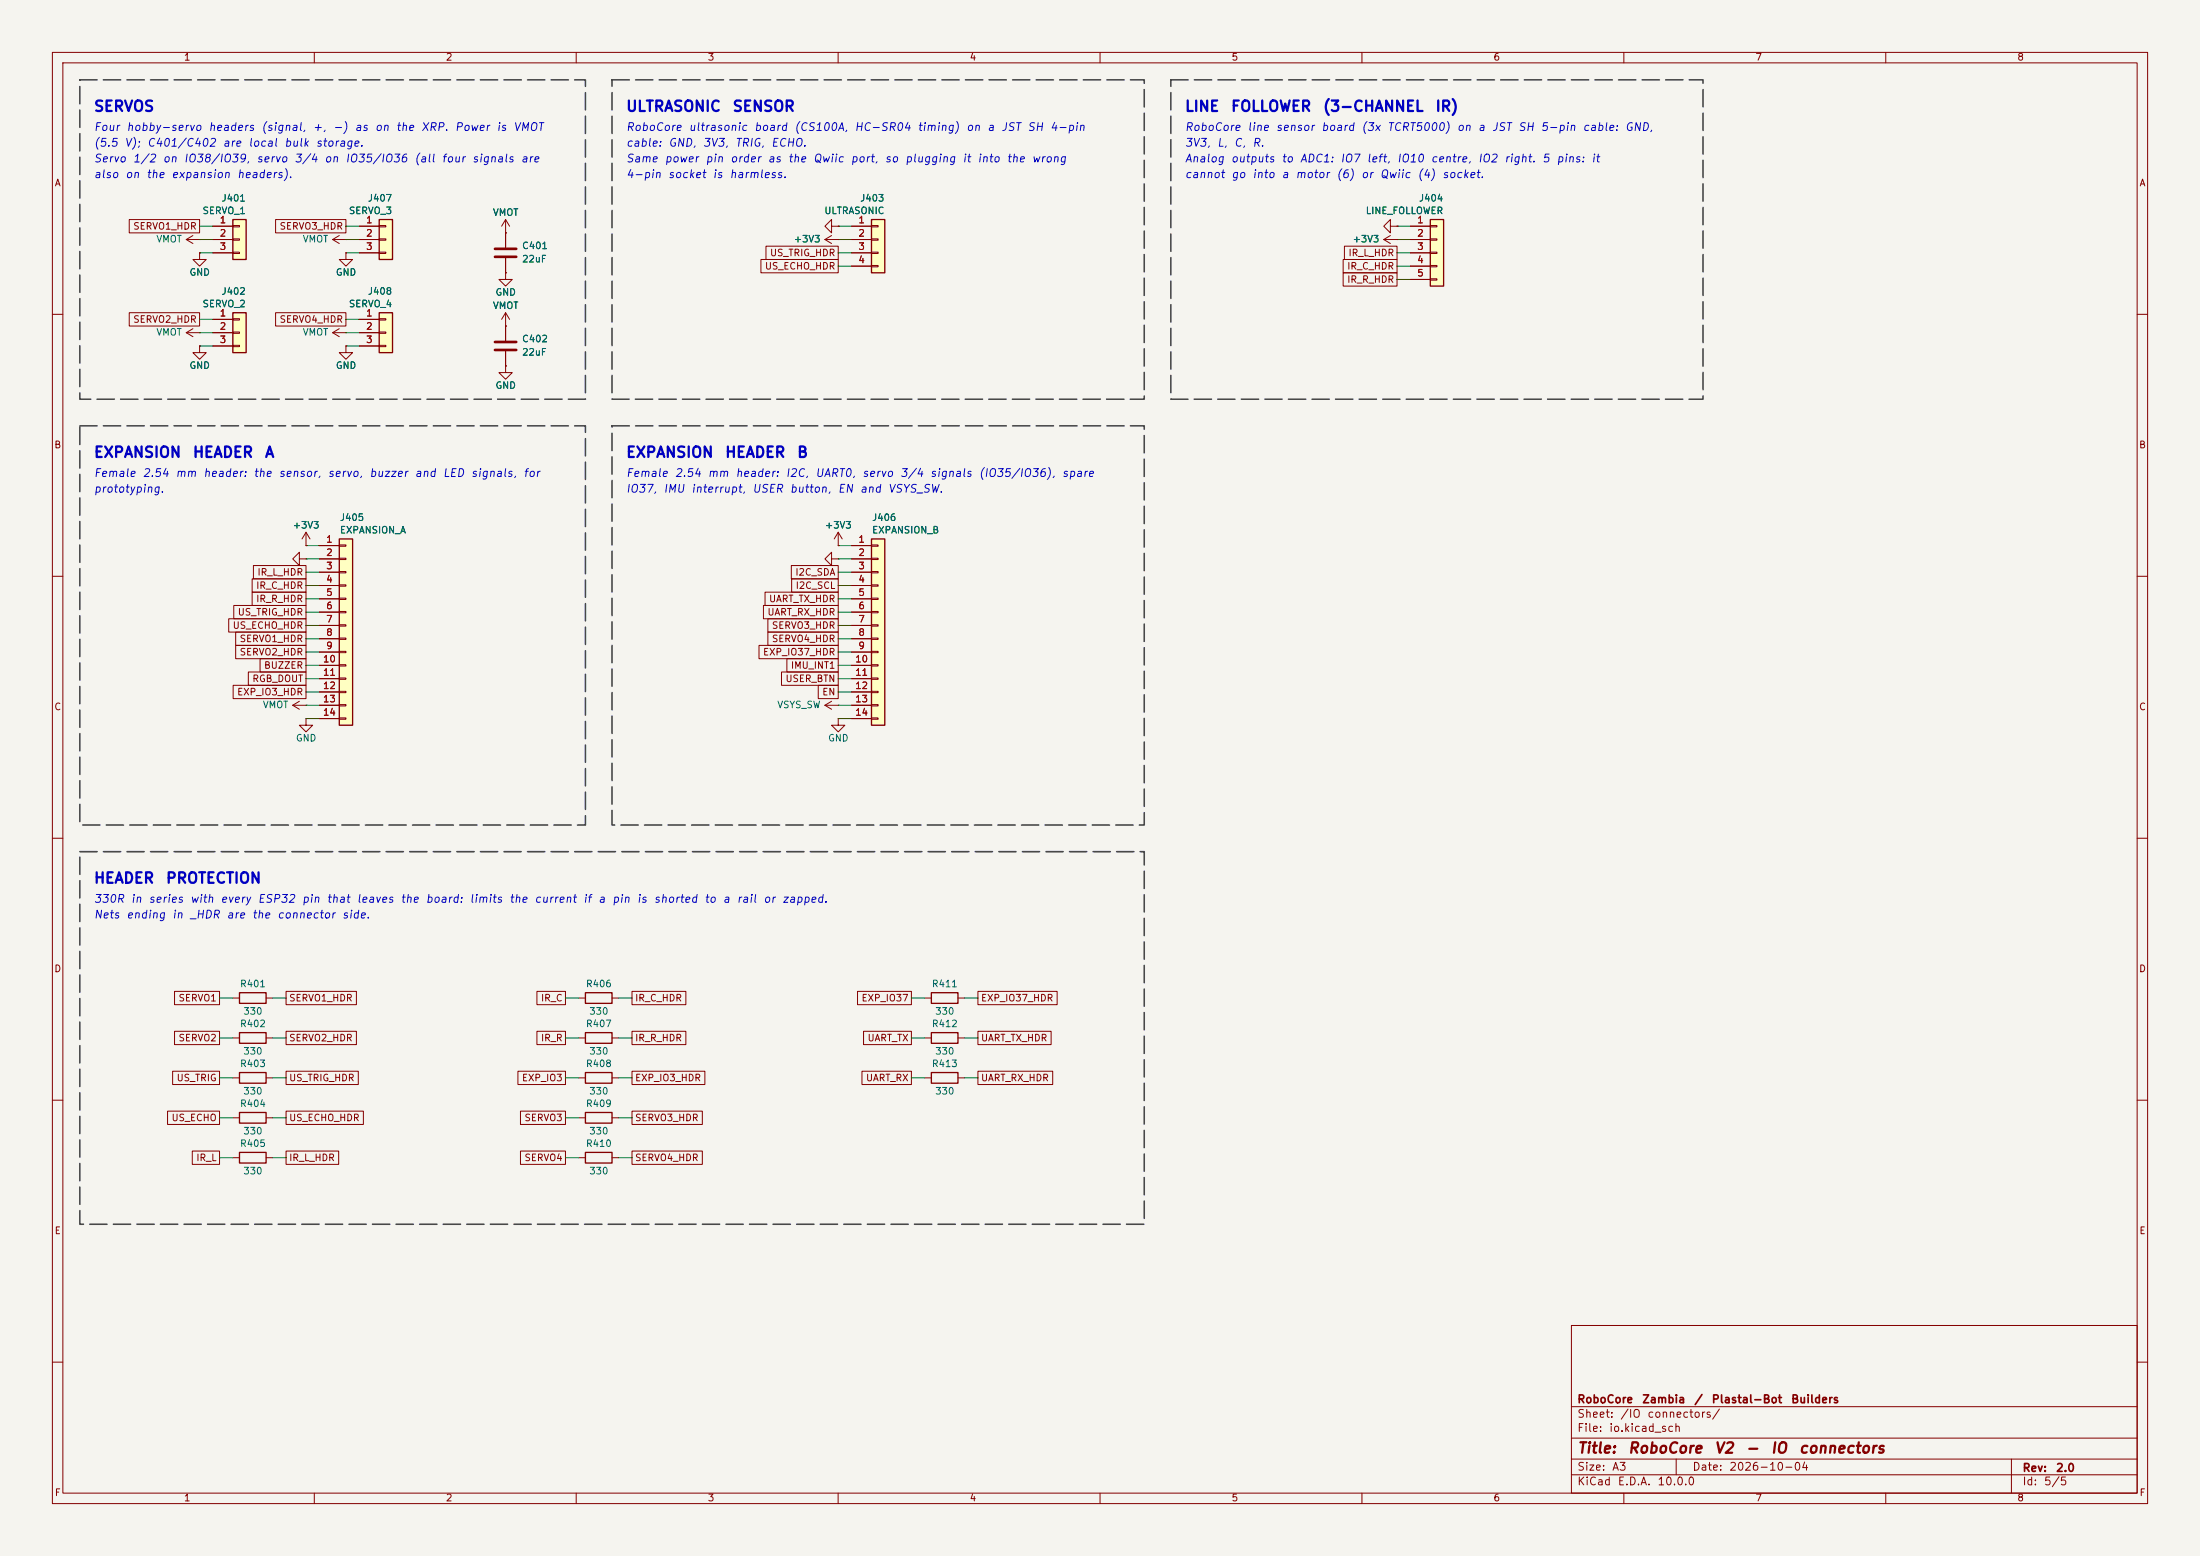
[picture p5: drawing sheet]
<svg xmlns="http://www.w3.org/2000/svg" width="420mm" height="297mm" viewBox="0 0 420 297" stroke-linecap="round" stroke-linejoin="round" font-family="sans-serif">
<path d="M0 0h420v297h-420z" fill="#f5f4ef" stroke="#f5f4ef" stroke-width=".19"/>
<g fill="none" stroke="#840000" stroke-width=".19">
<path d="M10 10h400v277h-400zM12 12h396v273h-396zM60 10v2M110 10v2M160 10v2M210 10v2M260 10v2M310 10v2M360 10v2M10 60h2M408 60h2M10 110h2"/>
<path d="M158.7 106.7v-1.3l-1.2 1.3 1.2 1.3v-1.3h1.3M160 106.7h.1M160 104.1h.1M160 101.6l-.7 1.3M160 101.6l.8 1.3M160 101.6v2.5M408 110h2M10 160h2M408 160h2M44.4 190.5h1.3M44.4 198.1h1.3M50.8 190.5h1.3"/>
<path d="M50.8 198.1h1.3M110.5 190.5h1.3M110.5 198.1h1.3M116.8 190.5h1.3M116.8 198.1h1.3M176.5 190.5h1.3M176.5 198.1h1.3M182.9 190.5h1.2M182.9 198.1h1.2M10 210h2M44.4 213.4h1.3M44.4 205.7h1.3"/>
<path d="M50.8 213.4h1.3M50.8 205.7h1.3M110.5 205.7h1.3M116.8 205.7h1.3M176.5 205.7h1.3M182.9 205.7h1.2M408 210h2M44.4 221h1.3M50.8 221h1.3M300 253h108v32h-108zM10 260h2M300 278.5h108"/>
<path d="M300 274.5h108M300 268.5h108M320 278.5v3M384 278.5v6.5M408 260h2M60 285v2M110 285v2M160 285v2M210 285v2M260 285v2M300 281.5h108M310 285v2"/>
<path d="M360 285v2"/>
</g>
<path d="M45.7 197.1h5.1v2h-5.1zM45.7 189.5h5.1v2h-5.1zM111.8 189.5h5v2h-5zM111.8 197.1h5v2h-5zM177.8 189.5h5.1v2h-5.1zM177.8 197.1h5.1v2h-5.1zM45.7 212.3h5.1v2.1h-5.1zM45.7 220h5.1v2h-5.1zM45.7 204.7h5.1v2.1h-5.1zM111.8 204.7h5v2.1h-5zM177.8 204.7h5.1v2.1h-5.1z" fill="none" stroke="#840000" stroke-width=".25"/>
<path d="M166.4 102.9h2.5v35.5h-2.5z" fill="#ffffc2"/>
<path d="M166.4 102.9h2.5v35.5h-2.5zM111.8 212.3h5v2.1h-5zM111.8 220h5v2h-5z" fill="none" stroke="#840000" stroke-width=".25"/>
<g fill="none" stroke="#840000" stroke-width=".19">
<path d="M162.6 104.1h3.8M162.6 106.7h3.8M162.6 109.2h3.8M162.6 111.8h3.8M162.6 114.3h3.8M162.6 116.8h3.8M162.6 119.4h3.8M166.4 104h1.2v.3h-1.2zM166.4 106.6h1.2v.2h-1.2zM166.4 109.1h1.2v.2h-1.2zM166.4 111.6h1.2v.3h-1.2zM166.4 114.2h1.2v.2h-1.2z"/>
<path d="M166.4 116.7h1.2v.3h-1.2zM166.4 119.3h1.2v.2h-1.2zM157.5 134.6h2.5M157.5 134.6l1.2 .8M158.7 133.9l-1.2 .7M160 137.2v1.2h1.3l-1.3 1.3-1.3-1.3h1.3M160 137.2h.1M160 134.6h.1M162.6 121.9h3.8M162.6 124.5h3.8M162.6 127h3.8M162.6 129.5h3.8"/>
<path d="M162.6 132.1h3.8M162.6 134.6h3.8M162.6 137.2h3.8M166.4 121.8h1.2v.2h-1.2zM166.4 124.3h1.2v.3h-1.2zM166.4 126.9h1.2v.2h-1.2zM166.4 129.4h1.2v.3h-1.2zM166.4 132h1.2v.2h-1.2zM166.4 134.5h1.2v.2h-1.2zM166.4 137h1.2v.3h-1.2zM110.5 213.4h1.3M116.8 213.4h1.3"/>
<path d="M110.5 221h1.3M116.8 221h1.3"/>
</g>
<path d="M72.4 59.7h2.5v7.6h-2.5z" fill="#ffffc2"/>
<path d="M72.4 59.7h2.5v7.6h-2.5z" fill="none" stroke="#840000" stroke-width=".25"/>
<path d="M68.6 61h3.8M68.6 63.5h3.8M68.6 66h3.8M72.4 60.8h1.3v.3h-1.3zM72.4 63.4h1.3v.2h-1.3zM72.4 65.9h1.3v.3h-1.3z" fill="none" stroke="#840000" stroke-width=".19"/>
<path d="M72.4 41.9h2.5v7.6h-2.5z" fill="#ffffc2"/>
<path d="M72.4 41.9h2.5v7.6h-2.5z" fill="none" stroke="#840000" stroke-width=".25"/>
<g fill="none" stroke="#840000" stroke-width=".19">
<path d="M35.6 45.7h2.5M35.6 45.7l1.2 .8M36.8 45l-1.2 .7M38.1 45.7h.1M63.5 45.7h2.5M63.5 45.7l1.3 .8M64.8 45l-1.3 .7M66 48.3v1.2h1.3l-1.3 1.3-1.2-1.3h1.2M66 48.3h.1M66 45.7h.1M68.6 43.2h3.8M68.6 45.7h3.8"/>
<path d="M68.6 48.3h3.8M72.4 43.1h1.3v.2h-1.3zM72.4 45.6h1.3v.2h-1.3zM72.4 48.1h1.3v.3h-1.3zM96.5 52.1v1.2h1.3l-1.3 1.3-1.3-1.3h1.3M96.5 52.1h.1M96.5 44.5h.1M96.5 41.9l-.7 1.3M96.5 41.9l.8 1.3M96.5 41.9v2.6M96.5 69.9v1.2h1.3l-1.3 1.3-1.3-1.3h1.3M96.5 69.9h.1"/>
</g>
<path d="M166.4 41.9h2.5v10.2h-2.5z" fill="#ffffc2"/>
<path d="M166.4 41.9h2.5v10.2h-2.5z" fill="none" stroke="#840000" stroke-width=".25"/>
<g fill="none" stroke="#840000" stroke-width=".19">
<path d="M38.1 48.3v1.2h1.3l-1.3 1.3-1.3-1.3h1.3M38.1 48.3h.1M158.7 43.2v-1.3l-1.2 1.3 1.2 1.3v-1.3h1.3M160 43.2h.1M162.6 43.2h3.8M162.6 45.7h3.8M162.6 48.3h3.8M162.6 50.8h3.8M166.4 43.1h1.2v.2h-1.2zM166.4 45.6h1.2v.2h-1.2zM166.4 48.1h1.2v.3h-1.2zM166.4 50.7h1.2v.2h-1.2z"/>
<path d="M57.1 106.7v-1.3l-1.2 1.3 1.2 1.3v-1.3h1.3M58.4 104.1h.1M58.4 106.7h.1M58.4 101.6l-.7 1.3M58.4 101.6l.8 1.3M58.4 101.6v2.5"/>
</g>
<path d="M64.8 102.9h2.5v35.5h-2.5z" fill="#ffffc2"/>
<path d="M64.8 102.9h2.5v35.5h-2.5z" fill="none" stroke="#840000" stroke-width=".25"/>
<g fill="none" stroke="#840000" stroke-width=".19">
<path d="M157.5 45.7l1.2 .8M157.5 45.7h2.5M158.7 45l-1.2 .7M160 45.7h.1M264.2 45.7h2.5M264.2 45.7l1.2 .8M265.4 43.2v-1.3l-1.2 1.3 1.2 1.3v-1.3h1.3M265.4 45l-1.2 .7M266.7 45.7h.1M266.7 43.2h.1M61 104.1h3.8M61 106.7h3.8"/>
<path d="M61 109.2h3.8M61 111.8h3.8M61 114.3h3.8M61 116.8h3.8M61 119.4h3.8M64.8 104h1.2v.3h-1.2zM64.8 106.6h1.2v.2h-1.2zM64.8 109.1h1.2v.2h-1.2zM64.8 111.6h1.2v.3h-1.2zM64.8 114.2h1.2v.2h-1.2zM64.8 116.7h1.2v.3h-1.2zM64.8 119.3h1.2v.2h-1.2z"/>
<path d="M55.9 134.6h2.5M55.9 134.6l1.2 .8M57.1 133.9l-1.2 .7M58.4 137.2v1.2h1.3l-1.3 1.3-1.3-1.3h1.3M58.4 137.2h.1M58.4 134.6h.1M61 121.9h3.8M61 124.5h3.8M61 127h3.8M61 129.5h3.8M61 132.1h3.8M61 134.6h3.8"/>
<path d="M61 137.2h3.8M64.8 121.8h1.2v.2h-1.2zM64.8 124.3h1.2v.3h-1.2zM64.8 126.9h1.2v.2h-1.2zM64.8 129.4h1.2v.3h-1.2zM64.8 132h1.2v.2h-1.2zM64.8 134.5h1.2v.2h-1.2zM64.8 137h1.2v.3h-1.2z"/>
</g>
<path d="M273 41.9h2.6v12.7h-2.6z" fill="#ffffc2"/>
<path d="M273 41.9h2.6v12.7h-2.6z" fill="none" stroke="#840000" stroke-width=".25"/>
<path d="M269.2 43.2h3.8M269.2 45.7h3.8M269.2 48.3h3.8M269.2 50.8h3.8M269.2 53.3h3.8M273 43.1h1.3v.2h-1.3zM273 45.6h1.3v.2h-1.3zM273 48.1h1.3v.3h-1.3zM273 50.7h1.3v.2h-1.3zM273 53.2h1.3v.3h-1.3z" fill="none" stroke="#840000" stroke-width=".19"/>
<path d="M44.4 59.7h2.6v7.6h-2.6z" fill="#ffffc2"/>
<path d="M44.4 59.7h2.6v7.6h-2.6z" fill="none" stroke="#840000" stroke-width=".25"/>
<g fill="none" stroke="#840000" stroke-width=".19">
<path d="M96.5 44.5v2.7M96.5 49.3v2.8M96.5 59.7v5.3M96.5 59.7l-.7 1.3M96.5 59.7l.8 1.3M40.6 61h3.8M40.6 63.5h3.8M40.6 66h3.8M44.4 60.8h1.3v.3h-1.3zM44.4 63.4h1.3v.2h-1.3zM44.4 65.9h1.3v.3h-1.3zM63.5 63.5h2.5"/>
<path d="M63.5 63.5l1.3 .8M64.8 62.7l-1.3 .8M66 63.5h.1M66 66v1.3h1.3l-1.3 1.3-1.2-1.3h1.2M66 66h.1M96.5 62.2h.1M96.5 67.1v2.8"/>
</g>
<path d="M94.5 47.5h4.1M94.5 49h4.1M94.5 65.3h4.1M94.5 66.8h4.1" fill="none" stroke="#840000" stroke-width=".51"/>
<path d="M44.4 41.9h2.6v7.6h-2.6z" fill="#ffffc2"/>
<path d="M44.4 41.9h2.6v7.6h-2.6z" fill="none" stroke="#840000" stroke-width=".25"/>
<g fill="none" stroke="#840000" stroke-width=".19">
<path d="M24.7 41.9h13.4v2.6h-13.4zM24.7 59.7h13.4v2.5h-13.4zM38.1 48.3h.1M40.6 43.2h3.8M40.6 45.7h3.8M40.6 48.3h3.8M44.4 43.1h1.3v.2h-1.3zM44.4 45.6h1.3v.2h-1.3zM44.4 48.1h1.3v.3h-1.3zM52.6 41.9h13.4v2.6h-13.4zM52.6 59.7h13.4v2.5h-13.4zM66 48.3h.1"/>
<path d="M68.6 43.2h3.8M68.6 45.7h3.8M68.6 48.3h3.8M96.5 52.1h.1M96.5 44.5h.1M96.5 44.5v2.7M96.5 49.3v2.8M145.3 49.5h14.7v2.6h-14.7zM146.2 47h13.8v2.5h-13.8zM160 43.2h.1M160 45.7h.1M162.6 43.2h3.8"/>
<path d="M162.6 45.7h3.8M162.6 48.3h3.8M162.6 50.8h3.8M256.4 49.5h10.3v2.6h-10.3zM256.4 52.1h10.3v2.5h-10.3zM256.7 47h10v2.5h-10zM266.7 45.7h.1M266.7 43.2h.1M269.2 43.2h3.8M269.2 45.7h3.8M269.2 48.3h3.8M269.2 50.8h3.8"/>
<path d="M269.2 53.3h3.8M35.6 63.5l1.2 .8M35.6 63.5h2.5M36.8 62.7l-1.2 .8M38.1 63.5h.1M38.1 66v1.3h1.3l-1.3 1.3-1.3-1.3h1.3M38.1 66h.1M40.6 63.5h3.8M40.6 61h3.8M40.6 66h3.8M66 66h.1M68.6 63.5h3.8"/>
<path d="M68.6 61h3.8M68.6 66h3.8M96.5 69.9h.1M96.5 62.2h.1M96.5 62.2v2.8M96.5 67.1v2.8M43.7 118.1h14.7v2.6h-14.7zM44.6 115.6h13.8v2.5h-13.8zM48.1 110.5h10.3v2.5h-10.3zM48.1 113h10.3v2.6h-10.3zM48.4 107.9h10v2.6h-10zM58.4 104.1h.1"/>
<path d="M61 104.1h3.8M61 106.7h3.8M61 109.2h3.8M61 111.8h3.8M61 114.3h3.8M61 116.8h3.8M61 119.4h3.8M145.7 115.6h14.3v2.5h-14.3zM146 113h14v2.6h-14zM146.6 118.1h13.4v2.6h-13.4zM151.1 107.9h8.9v2.6h-8.9zM151.1 110.5h8.9v2.5h-8.9z"/>
<path d="M160 104.1h.1M162.6 104.1h3.8M162.6 106.7h3.8M162.6 109.2h3.8M162.6 111.8h3.8M162.6 114.3h3.8M162.6 116.8h3.8M162.6 119.4h3.8M44.5 130.8h13.9v2.6h-13.9zM45 120.6h13.4v2.6h-13.4zM45 123.2h13.4v2.5h-13.4zM47.4 128.3h11v2.5h-11z"/>
<path d="M49.6 125.7h8.8v2.6h-8.8zM61 121.9h3.8M61 124.5h3.8M61 127h3.8M61 129.5h3.8M61 132.1h3.8M61 134.6h3.8M61 137.2h3.8M144.9 123.2h15.1v2.5h-15.1zM146.6 120.6h13.4v2.6h-13.4zM149.2 128.3h10.8v2.5h-10.8zM150.2 125.7h9.8v2.6h-9.8z"/>
<path d="M156.2 130.8h3.8v2.6h-3.8zM162.6 121.9h3.8M162.6 124.5h3.8M162.6 127h3.8M162.6 129.5h3.8M162.6 132.1h3.8M162.6 134.6h3.8M162.6 137.2h3.8M33.3 189.2h8.6v2.6h-8.6zM33.3 196.8h8.6v2.6h-8.6zM54.6 189.2h13.4v2.6h-13.4zM54.6 196.8h13.4v2.6h-13.4z"/>
<path d="M102.5 196.8h5.4v2.6h-5.4zM102.5 189.2h5.4v2.6h-5.4zM120.6 196.8h10.3v2.6h-10.3zM120.6 189.2h10.3v2.6h-10.3zM163.7 189.2h10.3v2.6h-10.3zM164.9 196.8h9.1v2.6h-9.1zM186.7 189.2h15.1v2.6h-15.1zM186.7 196.8h14v2.6h-14zM32 212.1h9.9v2.5h-9.9zM33 204.5h8.9v2.5h-8.9zM36.7 219.7h5.2v2.6h-5.2zM54.6 219.7h10.1v2.6h-10.1z"/>
<path d="M54.6 212.1h14.8v2.5h-14.8zM54.6 204.5h13.8v2.5h-13.8zM98.9 204.5h9v2.5h-9zM99.4 212.1h8.5v2.5h-8.5zM99.4 219.7h8.5v2.6h-8.5zM120.6 212.1h13.5v2.5h-13.5zM120.6 204.5h14v2.5h-14zM120.6 219.7h13.5v2.6h-13.5zM164.6 204.5h9.4v2.5h-9.4zM186.7 204.5h14.3v2.5h-14.3z"/>
</g>
<g fill="none" stroke="#009600" stroke-width=".19">
<path d="M38.1 43.2h2.5M38.1 45.7h2.5M38.1 48.3h2.5M66 43.2h2.6M66 45.7h2.6M66 48.3h2.6M160 43.2h2.6M160 45.7h2.6M160 48.3h2.6M160 50.8h2.6M266.7 43.2h2.5M266.7 45.7h2.5"/>
<path d="M266.7 48.3h2.5M266.7 50.8h2.5M266.7 53.3h2.5M38.1 61h2.5M38.1 66h2.5M38.1 63.5h2.5M66 61h2.6M66 66h2.6M66 63.5h2.6M58.4 109.2h2.6M58.4 106.7h2.6M58.4 104.1h2.6"/>
<path d="M58.4 111.8h2.6M58.4 119.4h2.6M58.4 116.8h2.6M58.4 114.3h2.6M160 109.2h2.6M160 106.7h2.6M160 104.1h2.6M160 111.8h2.6M160 119.4h2.6M160 116.8h2.6M160 114.3h2.6M58.4 132.1h2.6"/>
<path d="M58.4 129.5h2.6M58.4 127h2.6M58.4 134.6h2.6M58.4 137.2h2.6M58.4 124.5h2.6M58.4 121.9h2.6M160 132.1h2.6M160 129.5h2.6M160 127h2.6M160 134.6h2.6M160 137.2h2.6M160 124.5h2.6"/>
<path d="M160 121.9h2.6M41.9 190.5h2.5M41.9 198.1h2.5M52.1 190.5h2.5M52.1 198.1h2.5M107.9 190.5h2.6M107.9 198.1h2.6M118.1 190.5h2.5M118.1 198.1h2.5M174 190.5h2.5M174 198.1h2.5M184.1 190.5h2.6"/>
<path d="M184.1 198.1h2.6M41.9 213.4h2.5M41.9 205.7h2.5M52.1 213.4h2.5M52.1 205.7h2.5M107.9 213.4h2.6M107.9 205.7h2.6M118.1 213.4h2.5M118.1 205.7h2.5M174 205.7h2.5M184.1 205.7h2.6M41.9 221h2.5"/>
<path d="M52.1 221h2.5M107.9 221h2.6M118.1 221h2.5"/>
</g>
<path d="M15.2 15.2h96.6v61h-96.6zM116.8 15.2h101.6v61h-101.6zM223.5 15.2h101.6v61h-101.6zM15.2 81.3h96.6v76.2h-96.6zM116.8 81.3h101.6v76.2h-101.6zM15.2 162.6h203.2v71.1h-203.2z" fill="none" stroke="#484848" stroke-width=".3" stroke-dasharray="3.3 1.2"/>
<g font-size="2" fill="#0000c2">
<text x="17.8" y="21.8">SERVOS</text>
<text x="119.4" y="21.8">ULTRASONIC</text>
<text x="139.7" y="21.8">SENSOR</text>
<text x="226.1" y="21.8">LINE</text>
<text x="234.9" y="21.8">FOLLOWER</text>
<text x="252.4" y="21.8">(3-CHANNEL</text>
<text x="273.9" y="21.8">IR)</text>
<text x="17.8" y="87.8">EXPANSION</text>
<text x="36.7" y="87.8">HEADER</text>
<text x="50.4" y="87.8">A</text>
<text x="119.4" y="87.8">EXPANSION</text>
<text x="138.3" y="87.8">HEADER</text>
<text x="152" y="87.8">B</text>
<text x="17.8" y="169.1">HEADER</text>
<text x="31.5" y="169.1">PROTECTION</text>
</g>
<g font-size="2" fill="#840000">
<text x="301" y="277.9">Title:</text>
<text x="310.6" y="277.9">RoboCore</text>
<text x="327.2" y="277.9">V2</text>
<text x="333.1" y="277.9">-</text>
<text x="337.9" y="277.9">IO</text>
<text x="343.3" y="277.9">connectors</text>
</g>
<g font-size="1.5" fill="#0000c2">
<text x="17.8" y="28.4">(5.5</text>
<text x="17.8" y="25.4">Four</text>
<text x="23.7" y="28.4">V);</text>
<text x="24" y="25.4">hobby-servo</text>
<text x="28" y="28.4">C401/C402</text>
<text x="39.7" y="25.4">headers</text>
<text x="42.4" y="28.4">are</text>
<text x="47.3" y="28.4">local</text>
<text x="49.8" y="25.4">(signal,</text>
<text x="54.1" y="28.4">bulk</text>
<text x="59.6" y="25.4">+,</text>
<text x="60.2" y="28.4">storage.</text>
<text x="63.4" y="25.4">-)</text>
<text x="67.6" y="25.4">as</text>
<text x="71.5" y="25.4">on</text>
<text x="75.5" y="25.4">the</text>
<text x="80.3" y="25.4">XRP.</text>
<text x="86.7" y="25.4">Power</text>
<text x="94.7" y="25.4">is</text>
<text x="97.9" y="25.4">VMOT</text>
<text x="119.4" y="28.4">cable:</text>
<text x="119.4" y="25.4">RoboCore</text>
<text x="127.5" y="28.4">GND,</text>
<text x="131.3" y="25.4">ultrasonic</text>
<text x="134.1" y="28.4">3V3,</text>
<text x="140.2" y="28.4">TRIG,</text>
<text x="143.8" y="25.4">board</text>
<text x="147.1" y="28.4">ECHO.</text>
<text x="151.5" y="25.4">(CS100A,</text>
<text x="163" y="25.4">HC-SR04</text>
<text x="175" y="25.4">timing)</text>
<text x="184.3" y="25.4">on</text>
<text x="188.3" y="25.4">a</text>
<text x="191" y="25.4">JST</text>
<text x="196" y="25.4">SH</text>
<text x="200.3" y="25.4">4-pin</text>
<text x="226.1" y="28.4">3V3,</text>
<text x="226.1" y="25.4">RoboCore</text>
<text x="232.2" y="28.4">L,</text>
<text x="235.4" y="28.4">C,</text>
<text x="238" y="25.4">line</text>
<text x="239" y="28.4">R.</text>
<text x="243.4" y="25.4">sensor</text>
<text x="252.1" y="25.4">board</text>
<text x="259.8" y="25.4">(3x</text>
<text x="264.7" y="25.4">TCRT5000)</text>
<text x="278" y="25.4">on</text>
<text x="282" y="25.4">a</text>
<text x="284.7" y="25.4">JST</text>
<text x="289.7" y="25.4">SH</text>
<text x="294" y="25.4">5-pin</text>
<text x="302" y="25.4">cable:</text>
<text x="310.1" y="25.4">GND,</text>
<text x="17.8" y="31.4">Servo</text>
<text x="17.8" y="34.4">also</text>
<text x="23.8" y="34.4">on</text>
<text x="25.2" y="31.4">1/2</text>
<text x="27.8" y="34.4">the</text>
<text x="31" y="31.4">on</text>
<text x="32.6" y="34.4">expansion</text>
<text x="35" y="31.4">IO38/IO39,</text>
<text x="45.1" y="34.4">headers).</text>
<text x="48.8" y="31.4">servo</text>
<text x="56.1" y="31.4">3/4</text>
<text x="61.8" y="31.4">on</text>
<text x="65.8" y="31.4">IO35/IO36</text>
<text x="79" y="31.4">(all</text>
<text x="84.2" y="31.4">four</text>
<text x="90" y="31.4">signals</text>
<text x="99.3" y="31.4">are</text>
<text x="119.4" y="34.4">4-pin</text>
<text x="119.4" y="31.4">Same</text>
<text x="126.8" y="31.4">power</text>
<text x="127.4" y="34.4">socket</text>
<text x="134.6" y="31.4">pin</text>
<text x="135.9" y="34.4">is</text>
<text x="139.1" y="34.4">harmless.</text>
<text x="139.3" y="31.4">order</text>
<text x="146.4" y="31.4">as</text>
<text x="150.3" y="31.4">the</text>
<text x="155.1" y="31.4">Qwiic</text>
<text x="162.3" y="31.4">port,</text>
<text x="168.8" y="31.4">so</text>
<text x="172.7" y="31.4">plugging</text>
<text x="183.6" y="31.4">it</text>
<text x="186.5" y="31.4">into</text>
<text x="192.1" y="31.4">the</text>
<text x="196.9" y="31.4">wrong</text>
<text x="226.1" y="34.4">cannot</text>
<text x="226.1" y="31.4">Analog</text>
<text x="234.9" y="31.4">outputs</text>
<text x="234.9" y="34.4">go</text>
<text x="238.9" y="34.4">into</text>
<text x="244.5" y="31.4">to</text>
<text x="244.5" y="34.4">a</text>
<text x="247.2" y="34.4">motor</text>
<text x="248" y="31.4">ADC1:</text>
<text x="255" y="34.4">(6)</text>
<text x="255.8" y="31.4">IO7</text>
<text x="259.7" y="34.4">or</text>
<text x="260.8" y="31.4">left,</text>
<text x="263.3" y="34.4">Qwiic</text>
<text x="266.6" y="31.4">IO10</text>
<text x="270.5" y="34.4">(4)</text>
<text x="273" y="31.4">centre,</text>
<text x="275.2" y="34.4">socket.</text>
<text x="282" y="31.4">IO2</text>
<text x="287" y="31.4">right.</text>
<text x="294.3" y="31.4">5</text>
<text x="297" y="31.4">pins:</text>
<text x="303.7" y="31.4">it</text>
<text x="17.8" y="91.4">Female</text>
<text x="17.8" y="94.4">prototyping.</text>
<text x="27.1" y="91.4">2.54</text>
<text x="33.4" y="91.4">mm</text>
<text x="38.7" y="91.4">header:</text>
<text x="48.3" y="91.4">the</text>
<text x="53.1" y="91.4">sensor,</text>
<text x="62.4" y="91.4">servo,</text>
<text x="70.4" y="91.4">buzzer</text>
<text x="79" y="91.4">and</text>
<text x="84.4" y="91.4">LED</text>
<text x="89.8" y="91.4">signals,</text>
<text x="99.8" y="91.4">for</text>
<text x="119.4" y="94.4">IO37,</text>
<text x="119.4" y="91.4">Female</text>
<text x="126.5" y="94.4">IMU</text>
<text x="128.7" y="91.4">2.54</text>
<text x="131.8" y="94.4">interrupt,</text>
<text x="135" y="91.4">mm</text>
<text x="140.3" y="91.4">header:</text>
<text x="143.5" y="94.4">USER</text>
<text x="149.9" y="91.4">I2C,</text>
<text x="150.7" y="94.4">button,</text>
<text x="155.5" y="91.4">UART0,</text>
<text x="159.8" y="94.4">EN</text>
<text x="164" y="94.4">and</text>
<text x="164.5" y="91.4">servo</text>
<text x="169.4" y="94.4">VSYS_SW.</text>
<text x="171.7" y="91.4">3/4</text>
<text x="177.4" y="91.4">signals</text>
<text x="186.7" y="91.4">(IO35/IO36),</text>
<text x="202.6" y="91.4">spare</text>
<text x="17.8" y="172.7">330R</text>
<text x="24.9" y="172.7">in</text>
<text x="28.2" y="172.7">series</text>
<text x="36.2" y="172.7">with</text>
<text x="42" y="172.7">every</text>
<text x="49.1" y="172.7">ESP32</text>
<text x="57.5" y="172.7">pin</text>
<text x="62.2" y="172.7">that</text>
<text x="68" y="172.7">leaves</text>
<text x="76.3" y="172.7">the</text>
<text x="81.1" y="172.7">board:</text>
<text x="89.5" y="172.7">limits</text>
<text x="97.1" y="172.7">the</text>
<text x="101.9" y="172.7">current</text>
<text x="111.2" y="172.7">if</text>
<text x="114.1" y="172.7">a</text>
<text x="116.7" y="172.7">pin</text>
<text x="121.5" y="172.7">is</text>
<text x="124.7" y="172.7">shorted</text>
<text x="134.3" y="172.7">to</text>
<text x="137.9" y="172.7">a</text>
<text x="140.5" y="172.7">rail</text>
<text x="145.6" y="172.7">or</text>
<text x="149.2" y="172.7">zapped.</text>
<text x="17.8" y="175.7">Nets</text>
<text x="24" y="175.7">ending</text>
<text x="32.7" y="175.7">in</text>
<text x="36.1" y="175.7">_HDR</text>
<text x="43.1" y="175.7">are</text>
<text x="48" y="175.7">the</text>
<text x="52.8" y="175.7">connector</text>
<text x="65.2" y="175.7">side.</text>
</g>
<g font-size="1.5" fill="#840000">
<text x="301" y="268.2">RoboCore</text>
<text x="313.4" y="268.2">Zambia</text>
<text x="323.3" y="268.2">/</text>
<text x="326.6" y="268.2">Plastal-Bot</text>
<text x="341.8" y="268.2">Builders</text>
<text x="301" y="273.7">File:</text>
<text x="301" y="271">Sheet:</text>
<text x="307.1" y="273.7">io.kicad_sch</text>
<text x="309.2" y="271">/IO</text>
<text x="314.4" y="271">connectors/</text>
<text x="301" y="281.1">Size:</text>
<text x="307.6" y="281.1">A3</text>
<text x="323" y="281.1">Date:</text>
<text x="330" y="281.1">2026-10-04</text>
<text x="386" y="281.3">Rev:</text>
<text x="392.4" y="281.3">2.0</text>
<text x="301" y="283.9">KiCad</text>
<text x="308.7" y="283.9">E.D.A.</text>
<text x="316.3" y="283.9">10.0.0</text>
<text x="386" y="283.9">Id:</text>
<text x="390.1" y="283.9">5/5</text>
</g>
<g font-size="1.3" fill="#840000">
<text x="35" y="11.9">1</text>
<text x="85" y="11.9">2</text>
<text x="135" y="11.9">3</text>
<text x="185" y="11.9">4</text>
<text x="235" y="11.9">5</text>
<text x="285" y="11.9">6</text>
<text x="335" y="11.9">7</text>
<text x="385" y="11.9">8</text>
<text x="10.3" y="35.9">A</text>
<text x="408.3" y="35.9">A</text>
<text x="25.3" y="44.1">SERVO1_HDR</text>
<text x="53.3" y="44.1">SERVO3_HDR</text>
<text x="145.9" y="51.8">US_ECHO_HDR</text>
<text x="146.9" y="49.2">US_TRIG_HDR</text>
<text x="257.1" y="51.8">IR_C_HDR</text>
<text x="257.3" y="49.2">IR_L_HDR</text>
<text x="257.1" y="54.3">IR_R_HDR</text>
<text x="25.3" y="61.9">SERVO2_HDR</text>
<text x="53.3" y="61.9">SERVO4_HDR</text>
<text x="10.3" y="85.9">B</text>
<text x="408.2" y="85.9">B</text>
<text x="48.8" y="112.7">IR_C_HDR</text>
<text x="49" y="110.2">IR_L_HDR</text>
<text x="151.7" y="110.2">I2C_SDA</text>
<text x="151.8" y="112.7">I2C_SCL</text>
<text x="45.3" y="117.8">US_TRIG_HDR</text>
<text x="48.8" y="115.3">IR_R_HDR</text>
<text x="146.4" y="117.8">UART_RX_HDR</text>
<text x="146.7" y="115.3">UART_TX_HDR</text>
<text x="44.3" y="120.3">US_ECHO_HDR</text>
<text x="45.6" y="122.9">SERVO1_HDR</text>
<text x="45.6" y="125.4">SERVO2_HDR</text>
<text x="145.6" y="125.4">EXP_IO37_HDR</text>
<text x="147.2" y="120.3">SERVO3_HDR</text>
<text x="147.2" y="122.9">SERVO4_HDR</text>
<text x="48.1" y="130.5">RGB_DOUT</text>
<text x="50.3" y="128">BUZZER</text>
<text x="149.8" y="130.5">USER_BTN</text>
<text x="150.9" y="128">IMU_INT1</text>
<text x="10.3" y="135.9">C</text>
<text x="45.2" y="133">EXP_IO3_HDR</text>
<text x="156.9" y="133">EN</text>
<text x="408.2" y="135.9">C</text>
<text x="10.3" y="185.9">D</text>
<text x="408.2" y="185.9">D</text>
<text x="34" y="191.5">SERVO1</text>
<text x="55.1" y="191.5">SERVO1_HDR</text>
<text x="103.2" y="191.5">IR_C</text>
<text x="121.1" y="191.5">IR_C_HDR</text>
<text x="164.4" y="191.5">EXP_IO37</text>
<text x="187.2" y="191.5">EXP_IO37_HDR</text>
<text x="34" y="199.1">SERVO2</text>
<text x="55.1" y="199.1">SERVO2_HDR</text>
<text x="103.2" y="199.1">IR_R</text>
<text x="121.1" y="199.1">IR_R_HDR</text>
<text x="165.5" y="199.1">UART_TX</text>
<text x="187.2" y="199.1">UART_TX_HDR</text>
<text x="33.6" y="206.7">US_TRIG</text>
<text x="55.1" y="206.7">US_TRIG_HDR</text>
<text x="99.5" y="206.7">EXP_IO3</text>
<text x="121.1" y="206.7">EXP_IO3_HDR</text>
<text x="165.2" y="206.7">UART_RX</text>
<text x="187.2" y="206.7">UART_RX_HDR</text>
<text x="32.6" y="214.3">US_ECHO</text>
<text x="55.1" y="214.3">US_ECHO_HDR</text>
<text x="100" y="214.3">SERVO3</text>
<text x="121.1" y="214.3">SERVO3_HDR</text>
<text x="37.4" y="221.9">IR_L</text>
<text x="55.1" y="221.9">IR_L_HDR</text>
<text x="100" y="221.9">SERVO4</text>
<text x="121.1" y="221.9">SERVO4_HDR</text>
<text x="10.3" y="235.9">E</text>
<text x="408.3" y="235.9">E</text>
<text x="10.3" y="285.9">F</text>
<text x="35" y="286.9">1</text>
<text x="85" y="286.9">2</text>
<text x="135" y="286.9">3</text>
<text x="185" y="286.9">4</text>
<text x="235" y="286.9">5</text>
<text x="285" y="286.9">6</text>
<text x="335" y="286.9">7</text>
<text x="385" y="286.9">8</text>
<text x="408.3" y="285.9">F</text>
</g>
<g font-size="1.3" fill="#006464">
<text x="38.6" y="41.2">SERVO_1</text>
<text x="42.2" y="38.8">J401</text>
<text x="66.5" y="41.2">SERVO_3</text>
<text x="70.1" y="38.8">J407</text>
<text x="94" y="41.5">VMOT</text>
<text x="157.3" y="41.2">ULTRASONIC</text>
<text x="164.1" y="38.8">J403</text>
<text x="260.6" y="41.2">LINE_FOLLOWER</text>
<text x="270.8" y="38.8">J404</text>
<text x="29.7" y="46.6">VMOT</text>
<text x="57.7" y="46.6">VMOT</text>
<text x="99.6" y="47.9">C401</text>
<text x="151.4" y="46.6">+3V3</text>
<text x="258.1" y="46.6">+3V3</text>
<text x="36.1" y="52.9">GND</text>
<text x="64" y="52.9">GND</text>
<text x="99.6" y="50.4">22uF</text>
<text x="38.6" y="59">SERVO_2</text>
<text x="42.2" y="56.6">J402</text>
<text x="66.5" y="59">SERVO_4</text>
<text x="70.1" y="56.6">J408</text>
<text x="94" y="59.3">VMOT</text>
<text x="94.5" y="56.7">GND</text>
<text x="29.7" y="64.4">VMOT</text>
<text x="57.7" y="64.4">VMOT</text>
<text x="99.6" y="65.6">C402</text>
<text x="36.1" y="70.7">GND</text>
<text x="64" y="70.7">GND</text>
<text x="99.6" y="68.2">22uF</text>
<text x="94.5" y="74.5">GND</text>
<text x="55.8" y="101.2">+3V3</text>
<text x="64.8" y="99.7">J405</text>
<text x="157.4" y="101.2">+3V3</text>
<text x="166.4" y="99.7">J406</text>
<text x="64.8" y="102.1">EXPANSION_A</text>
<text x="166.4" y="102.1">EXPANSION_B</text>
<text x="50.1" y="135.5">VMOT</text>
<text x="148.3" y="135.5">VSYS_SW</text>
<text x="56.4" y="141.8">GND</text>
<text x="158" y="141.8">GND</text>
<text x="45.7" y="188.7">R401</text>
<text x="111.7" y="188.7">R406</text>
<text x="177.8" y="188.7">R411</text>
<text x="45.7" y="196.4">R402</text>
<text x="46.3" y="194">330</text>
<text x="111.7" y="196.4">R407</text>
<text x="112.4" y="194">330</text>
<text x="177.8" y="196.4">R412</text>
<text x="178.4" y="194">330</text>
<text x="45.7" y="204">R403</text>
<text x="46.3" y="201.6">330</text>
<text x="111.7" y="204">R408</text>
<text x="112.4" y="201.6">330</text>
<text x="177.8" y="204">R413</text>
<text x="178.4" y="201.6">330</text>
<text x="46.3" y="209.2">330</text>
<text x="112.4" y="209.2">330</text>
<text x="178.4" y="209.2">330</text>
<text x="45.7" y="211.6">R404</text>
<text x="111.7" y="211.6">R409</text>
<text x="45.7" y="219.2">R405</text>
<text x="46.3" y="216.8">330</text>
<text x="111.7" y="219.2">R410</text>
<text x="112.4" y="216.8">330</text>
<text x="46.3" y="224.5">330</text>
<text x="112.4" y="224.5">330</text>
</g>
<g font-size="1.3" fill="#a90000">
<text x="41.8" y="42.9">1</text>
<text x="41.8" y="45.5">2</text>
<text x="69.8" y="42.9">1</text>
<text x="69.8" y="45.5">2</text>
<text x="163.8" y="42.9">1</text>
<text x="163.8" y="45.5">2</text>
<text x="270.4" y="42.9">1</text>
<text x="270.4" y="45.5">2</text>
<text x="41.8" y="48">3</text>
<text x="69.8" y="48">3</text>
<text x="163.8" y="48">3</text>
<text x="163.8" y="50.5">4</text>
<text x="270.4" y="48">3</text>
<text x="270.4" y="50.5">4</text>
<text x="270.4" y="53.1">5</text>
<text x="41.8" y="60.7">1</text>
<text x="41.8" y="63.2">2</text>
<text x="41.8" y="65.8">3</text>
<text x="69.8" y="60.7">1</text>
<text x="69.8" y="63.2">2</text>
<text x="69.8" y="65.8">3</text>
<text x="62.2" y="103.9">1</text>
<text x="62.2" y="106.4">2</text>
<text x="163.8" y="103.9">1</text>
<text x="163.8" y="106.4">2</text>
<text x="62.2" y="109">3</text>
<text x="62.2" y="111.5">4</text>
<text x="163.8" y="109">3</text>
<text x="163.8" y="111.5">4</text>
<text x="62.2" y="114">5</text>
<text x="62.2" y="116.6">6</text>
<text x="62.2" y="119.1">7</text>
<text x="163.8" y="114">5</text>
<text x="163.8" y="116.6">6</text>
<text x="163.8" y="119.1">7</text>
<text x="62.2" y="121.7">8</text>
<text x="62.2" y="124.2">9</text>
<text x="163.8" y="121.7">8</text>
<text x="163.8" y="124.2">9</text>
<text x="61.6" y="126.7">10</text>
<text x="61.6" y="129.3">11</text>
<text x="61.6" y="131.8">12</text>
<text x="163.2" y="126.7">10</text>
<text x="163.2" y="129.3">11</text>
<text x="163.2" y="131.8">12</text>
<text x="61.6" y="134.4">13</text>
<text x="61.6" y="136.9">14</text>
<text x="163.2" y="134.4">13</text>
<text x="163.2" y="136.9">14</text>
</g>
</svg>
